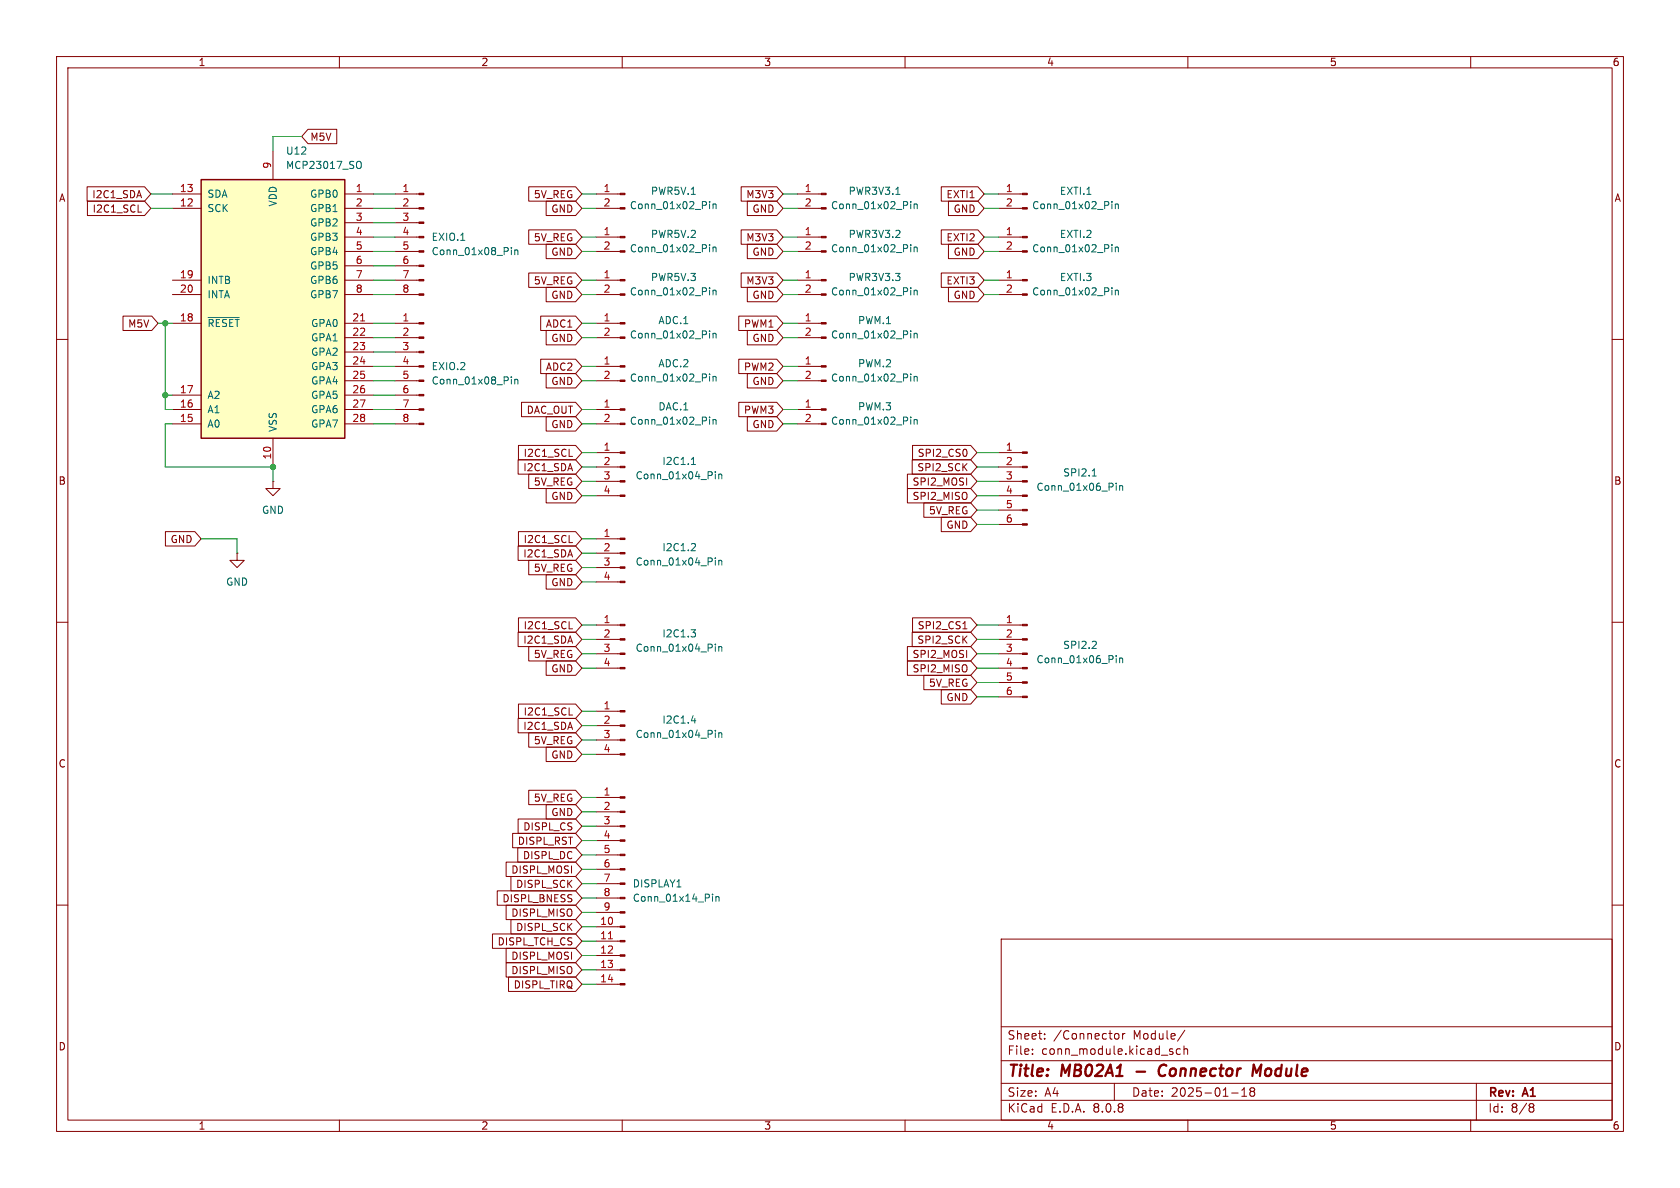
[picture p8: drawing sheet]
<svg xmlns="http://www.w3.org/2000/svg" width="297mm" height="210mm" viewBox="0 0 297 210" stroke-linecap="round" stroke-linejoin="round" font-family="sans-serif">
<g fill="none" stroke="#840000" stroke-width=".18">
<path d="M10 10h277v190h-277zM12 12h273v186h-273zM60 10v2M110 10v2M160 10v2M210 10v2M260 10v2M69.8 36.8h4.3M69.8 34.3h4.3M69.8 39.4h4.3M141 36.8h4.2M141 34.3h4.2"/>
<path d="M176.5 36.8h4.2M176.5 34.3h4.2M69.8 52.1h4.3M69.8 49.5h4.3M69.8 59.7h4.3M69.8 57.2h4.3M69.8 44.5h4.3M69.8 41.9h4.3M69.8 47h4.3M105.4 52.1h4.2M105.4 49.5h4.2M105.4 59.7h4.2"/>
<path d="M105.4 57.2h4.2M105.4 44.5h4.2M105.4 41.9h4.2M141 59.7h4.2M141 57.2h4.2M176.5 52.1h4.2M176.5 49.5h4.2M176.5 44.5h4.2M176.5 41.9h4.2M10 60h2M69.8 67.3h4.3M69.8 64.8h4.3"/>
<path d="M69.8 74.9h4.3M69.8 72.4h4.3M69.8 69.9h4.3M69.8 62.2h4.3M105.4 67.3h4.2M105.4 64.8h4.2M105.4 74.9h4.2M105.4 72.4h4.2M141 74.9h4.2M141 72.4h4.2M285 60h2M41.9 97.8v1.3h1.3l-1.3 1.2-1.3-1.2h1.3"/>
<path d="M41.9 97.8h.1M48.3 85.1v1.3h1.2l-1.2 1.2-1.3-1.2h1.3M48.3 85.1h.1M105.4 87.6h4.2M105.4 85.1h4.2M105.4 82.6h4.2M105.4 80h4.2M105.4 97.8h4.2M105.4 95.3h4.2M176.5 87.6h4.2M176.5 85.1h4.2M176.5 82.6h4.2"/>
<path d="M176.5 80h4.2M176.5 92.7h4.2M176.5 90.2h4.2M10 110h2M105.4 118.1h4.2M105.4 115.6h4.2M105.4 113h4.2M105.4 110.5h4.2M105.4 102.9h4.2M105.4 100.3h4.2M176.5 118.1h4.2M176.5 115.6h4.2"/>
<path d="M176.5 113h4.2M176.5 110.5h4.2M285 110h2M105.4 133.4h4.2M105.4 130.8h4.2M105.4 128.3h4.2M105.4 125.7h4.2M176.5 123.2h4.2M176.5 120.7h4.2M105.4 158.8h4.2M105.4 156.2h4.2M105.4 153.7h4.2"/>
<path d="M105.4 151.1h4.2M105.4 148.6h4.2M105.4 146.1h4.2M105.4 143.5h4.2M105.4 141h4.2M10 160h2M105.4 174h4.2M105.4 171.5h4.2M105.4 168.9h4.2M105.4 166.4h4.2M105.4 163.8h4.2M105.4 161.3h4.2"/>
<path d="M177 166h108v32h-108zM285 160h2M60 198v2M110 198v2M160 198v2M177 194.5h108M177 191.5h108M177 187.5h108M177 181.5h108M182.5 186.3v.1M182.5 185.5v.1M184.7 183.6v.1"/>
<path d="M184.7 182.8v.1M197 191.5v3M197.2 182.8l.3-.1 .3 .3v.4l-.1 .2h-.5M198.5 182.7v1M198.9 182.7l-.3 .1-.1 .2M207 185.9l.3 .1 .1 .2-.2 .2h-.3M207 185.4l.3 .1M208.7 185.5l-.5-.1-.2 .3v.4l.1 .2h.6M209.3 185.5l.2-.1 .4 .1 .1 .9M209.3 184.9v1.5M209.5 182.1l-1.3 2M210 198v2"/>
<path d="M217.7 193.2h1.2M219.5 193.8h.9M219.5 192.7l.5-.4v1.5M221.2 192.9l-.2 .3v.5l.2 .1 .5-.1 .1-.2-.1-.4-.2-.2M221.2 192.9l-.2-.2 .2-.4 .5 .1 .1 .2-.3 .3M221.2 192.9h.3M260 198v2M261 191.5v6.5M270.6 195.1l.4 .1 .2 .2-.3 .3M270.6 195.7h.3M270.9 195.7l.2 .2 .1 .4-.2 .2-.4 .1"/>
</g>
<path d="M200.9 189.4h1.5M205.8 188.2a1.13 1.13 0 0 0-.9 .7 1.13 1.13 0 0 0 .2 1.2l.3 .1 .5-.1M221.6 188.2l.5 1.4 .9-1.4-.3 2" fill="none" stroke="#840000" stroke-width=".4"/>
<g fill="#840000" stroke="#840000" stroke-width=".18">
<path d="M145.2 36.7h.8v.3h-.8z"/>
<path d="M145.2 34.2h.8v.2h-.8z"/>
<path d="M109.6 51.9h.9v.3h-.9z"/>
<path d="M109.6 49.4h.9v.3h-.9z"/>
<path d="M109.6 67.2h.9v.2h-.9z"/>
<path d="M109.6 64.6h.9v.3h-.9z"/>
<path d="M109.6 118h.9v.2h-.9z"/>
<path d="M109.6 115.4h.9v.3h-.9z"/>
<path d="M109.6 112.9h.9v.3h-.9z"/>
<path d="M109.6 110.4h.9v.2h-.9z"/>
<path d="M109.6 133.2h.9v.3h-.9z"/>
<path d="M109.6 130.7h.9v.2h-.9z"/>
<path d="M109.6 128.1h.9v.3h-.9z"/>
<path d="M109.6 125.6h.9v.3h-.9z"/>
<path d="M109.6 59.6h.9v.2h-.9z"/>
<path d="M109.6 57h.9v.3h-.9z"/>
<path d="M109.6 74.8h.9v.3h-.9z"/>
<path d="M109.6 72.3h.9v.2h-.9z"/>
<path d="M109.6 87.5h.9v.3h-.9z"/>
<path d="M109.6 85h.9v.2h-.9z"/>
<path d="M109.6 82.4h.9v.3h-.9z"/>
<path d="M109.6 79.9h.9v.2h-.9z"/>
<path d="M109.6 102.7h.9v.3h-.9z"/>
<path d="M109.6 100.2h.9v.3h-.9z"/>
<path d="M109.6 97.7h.9v.2h-.9z"/>
<path d="M109.6 95.1h.9v.3h-.9z"/>
<path d="M109.6 44.3h.9v.3h-.9z"/>
<path d="M109.6 41.8h.9v.2h-.9z"/>
<path d="M109.6 173.9h.9v.2h-.9z"/>
<path d="M109.6 171.3h.9v.3h-.9z"/>
<path d="M109.6 168.8h.9v.2h-.9z"/>
<path d="M109.6 166.2h.9v.3h-.9z"/>
<path d="M109.6 163.7h.9v.3h-.9z"/>
<path d="M109.6 161.2h.9v.2h-.9z"/>
<path d="M109.6 158.6h.9v.3h-.9z"/>
<path d="M109.6 156.1h.9v.2h-.9z"/>
<path d="M109.6 153.5h.9v.3h-.9z"/>
<path d="M109.6 151h.9v.3h-.9z"/>
<path d="M109.6 148.5h.9v.2h-.9z"/>
<path d="M109.6 145.9h.9v.3h-.9z"/>
<path d="M109.6 143.4h.9v.2h-.9z"/>
<path d="M109.6 140.8h.9v.3h-.9z"/>
<path d="M145.2 59.6h.8v.2h-.8z"/>
<path d="M145.2 57h.8v.3h-.8z"/>
<path d="M180.7 92.6h.9v.2h-.9z"/>
<path d="M180.7 90h.9v.3h-.9z"/>
<path d="M180.7 87.5h.9v.3h-.9z"/>
<path d="M180.7 85h.9v.2h-.9z"/>
<path d="M180.7 82.4h.9v.3h-.9z"/>
<path d="M180.7 79.9h.9v.2h-.9z"/>
<path d="M74.1 74.8h.8v.3h-.8z"/>
<path d="M74.1 72.3h.8v.2h-.8z"/>
<path d="M74.1 69.7h.8v.3h-.8z"/>
<path d="M74.1 67.2h.8v.2h-.8z"/>
<path d="M74.1 64.6h.8v.3h-.8z"/>
<path d="M74.1 62.1h.8v.3h-.8z"/>
<path d="M74.1 59.6h.8v.2h-.8z"/>
<path d="M74.1 57h.8v.3h-.8z"/>
<path d="M180.7 123.1h.9v.2h-.9z"/>
<path d="M180.7 120.5h.9v.3h-.9z"/>
<path d="M180.7 118h.9v.2h-.9z"/>
<path d="M180.7 115.4h.9v.3h-.9z"/>
<path d="M180.7 112.9h.9v.3h-.9z"/>
<path d="M180.7 110.4h.9v.2h-.9z"/>
<path d="M74.1 51.9h.8v.3h-.8z"/>
<path d="M74.1 49.4h.8v.3h-.8z"/>
<path d="M74.1 46.9h.8v.2h-.8z"/>
<path d="M74.1 44.3h.8v.3h-.8z"/>
<path d="M74.1 41.8h.8v.2h-.8z"/>
<path d="M74.1 39.2h.8v.3h-.8z"/>
<path d="M74.1 36.7h.8v.3h-.8z"/>
<path d="M74.1 34.2h.8v.2h-.8z"/>
<path d="M180.7 51.9h.9v.3h-.9z"/>
<path d="M180.7 49.4h.9v.3h-.9z"/>
<path d="M180.7 36.7h.9v.3h-.9z"/>
<path d="M180.7 34.2h.9v.2h-.9z"/>
<path d="M180.7 44.3h.9v.3h-.9z"/>
<path d="M180.7 41.8h.9v.2h-.9z"/>
<path d="M145.2 74.8h.8v.3h-.8z"/>
<path d="M145.2 72.3h.8v.2h-.8z"/>
</g>
<g fill="none" stroke="#006464" stroke-width=".18">
<path d="M158.4 34.4h.7M161 35.6v.2M161 36.1v.8M161.6 36.1v.8M161.6 36.2l.2-.1h.3l.1 .8M196.6 35.6v.2M196.6 36.1v.8M197.2 36.2l.2-.1h.3v.8M197.2 36.1v.8M90.4 43.8v.1M90.4 44.2v.8M91 44.2v.8"/>
<path d="M91 44.3l.2-.1h.3l.1 .8M125.4 43.3v.1M125.4 43.7v.8M125.4 50.9v.1M125.4 51.3v.8M125.4 58.5v.1M125.4 58.9v.9M126.1 43.7v.8M126.1 51.3v.8M126.1 58.9v.9M126.1 51.4l.1-.1 .3 .1 .1 .7M126.1 43.8l.1-.1h.3l.1 .8"/>
<path d="M126.1 59l.1-.1 .3 .1 .1 .8M161 58.5v.1M161 58.9v.9M161.6 58.9v.9M161.6 59l.2-.1 .3 .1 .1 .8M196.6 43.3v.1M196.6 43.7v.8M196.6 50.9v.1M196.6 51.3v.8M197.2 51.4l.2-.1 .3 .1v.7M197.2 43.8l.2-.1h.3v.8M197.2 43.7v.8"/>
<path d="M197.2 51.3v.8M90.4 66.6v.1M90.4 67v.9M91 67v.9M91 67.2l.2-.2 .3 .1 .1 .8M125.4 66.1v.1M125.4 66.5v.9M125.4 73.7v.2M125.4 74.2v.8M126.1 66.5v.9M126.1 74.2v.8M126.1 66.7l.1-.2 .3 .1 .1 .8"/>
<path d="M126.1 74.3l.1-.1h.3l.1 .8M161 73.7v.2M161 74.2v.8M161.6 74.2v.8M161.6 74.3l.2-.1h.3l.1 .8M122.2 82.1h.8M122.3 81.1l.3-.3v1.3M122.7 96.1l.3 .2-.1 .3-.7 .8h.8M126.5 83.4v.1M126.5 83.8v.9M126.5 98.6v.1M126.5 99v.9"/>
<path d="M127.1 83.8v.9M127.1 99v.9M127.1 83.9l.1-.1 .4 .1v.8M127.1 99.2l.1-.2 .4 .1v.8M193.1 84.1h.7M193.3 83.1l.2-.2v1.2M197.3 85.4v.1M197.3 85.8v.9M197.9 85.8v.9M197.9 86l.2-.2 .3 .1 .1 .8M122.2 111.3h.8l-.5 .5M122.7 111.8l.3 .2v.4l-.3 .2"/>
<path d="M126.5 113.9v.1M126.5 114.3v.8M127.1 114.3v.8M127.1 114.4l.1-.1h.4v.8M193.6 113.4l.2 .2v.3l-.8 .7h.8M197.3 115.9v.1M197.3 116.3v.9M197.9 116.3v.9M197.9 116.4l.2-.1 .3 .1 .1 .8M122.2 127.4h.8M122.8 127v.8M126.5 129.1v.1"/>
<path d="M126.5 129.5v.9M127.1 129.5v.9M127.1 129.6l.1-.1 .4 .1v.8M126 158.1v.1M126 158.5v.8M126.6 158.5v.8M126.6 158.6l.1-.1h.4v.8"/>
</g>
<path d="M107.6 166h.7" fill="none" stroke="#a90000" stroke-width=".18"/>
<path d="M35.6 31.8h25.4v45.7h-25.4z" fill="#ffffc2"/>
<path d="M35.6 31.8h25.4v45.7h-25.4z" fill="none" stroke="#840000" stroke-width=".25"/>
<g fill="none" stroke="#840000" stroke-width=".18">
<path d="M15.4 33h10.2l1.1 1.3-1.1 1.3h-10.2zM15.5 35.6h10.1l1.1 1.2-1.1 1.3h-10.1zM24.4 37.5h.6M30.5 34.3h5.1M30.5 36.8h5.1M48.3 26.7v5.1M54.5 22.9h5v2.5h-5l-1.2-1.3zM61 34.3h5M61 36.8h5M61 39.4h5M93.5 33h8.3l1.1 1.3-1.1 1.3h-8.3zM96.6 35.6h5.2l1.1 1.2-1.1 1.3h-5.2z"/>
<path d="M105.4 34.3h4.2M105.4 36.8h4.2M131 33h6.3l1.1 1.3-1.1 1.3h-6.3zM132.1 35.6h5.2l1.1 1.2-1.1 1.3h-5.2zM166.4 33h6.5l1.1 1.3-1.1 1.3h-6.5zM167.7 35.6h5.2l1.1 1.2-1.1 1.3h-5.2zM21.7 55.9h5.1l1.1 1.3-1.1 1.2h-5.1zM30.5 57.2h5.1M30.5 49.5h5.1M30.5 52.1h5.1M61 57.2h5M61 49.5h5"/>
<path d="M61 52.1h5M61 59.7h5M61 41.9h5M61 44.5h5M61 47h5M93.5 40.6h8.3l1.1 1.3-1.1 1.3h-8.3zM93.5 48.3h8.3l1.1 1.2-1.1 1.3h-8.3zM95.6 55.9h6.2l1.1 1.3-1.1 1.2h-6.2zM96.6 43.2h5.2l1.1 1.3-1.1 1.2h-5.2zM96.6 58.4h5.2l1.1 1.3-1.1 1.3h-5.2zM96.6 50.8h5.2l1.1 1.3-1.1 1.2h-5.2zM130.6 55.9h6.7l1.1 1.3-1.1 1.2h-6.7z"/>
<path d="M131 48.3h6.3l1.1 1.2-1.1 1.3h-6.3zM131 40.6h6.3l1.1 1.3-1.1 1.3h-6.3zM132.1 50.8h5.2l1.1 1.3-1.1 1.2h-5.2zM132.1 43.2h5.2l1.1 1.3-1.1 1.2h-5.2zM132.1 58.4h5.2l1.1 1.3-1.1 1.3h-5.2zM141 49.5h4.2M141 52.1h4.2M141 41.9h4.2M141 44.5h4.2M166.4 48.3h6.5l1.1 1.2-1.1 1.3h-6.5zM166.4 40.6h6.5l1.1 1.3-1.1 1.3h-6.5zM167.7 50.8h5.2l1.1 1.3-1.1 1.2h-5.2z"/>
<path d="M167.7 43.2h5.2l1.1 1.3-1.1 1.2h-5.2zM30.5 74.9h5.1M30.5 72.4h5.1M30.5 69.9h5.1M48.3 77.5v5.1M61 74.9h5M61 72.4h5M61 69.9h5M61 62.2h5M61 64.8h5M61 67.3h5M91.7 78.7h10.1l1.1 1.3-1.1 1.3h-10.1z"/>
<path d="M92.2 71.1h9.6l1.1 1.3-1.1 1.3h-9.6zM95.6 63.5h6.2l1.1 1.3-1.1 1.2h-6.2zM96.6 73.7h5.2l1.1 1.2-1.1 1.3h-5.2zM96.6 66h5.2l1.1 1.3-1.1 1.3h-5.2zM130.6 63.5h6.7l1.1 1.3-1.1 1.2h-6.7zM130.6 71.1h6.7l1.1 1.3-1.1 1.3h-6.7zM132.1 66h5.2l1.1 1.3-1.1 1.3h-5.2zM132.1 73.7h5.2l1.1 1.2-1.1 1.3h-5.2zM141 64.8h4.2M141 67.3h4.2M161.3 78.7h10.3l1.1 1.3-1.1 1.3h-10.3zM170.9 79.7v.7"/>
<path d="M29.2 94h5.2l1.2 1.3-1.2 1.2h-5.2zM91.6 96.5h10.2l1.1 1.3-1.1 1.3h-10.2zM91.6 81.3h10.2l1.1 1.3-1.1 1.2h-10.2zM91.7 94h10.1l1.1 1.3-1.1 1.2h-10.1zM93.5 83.8h8.3l1.1 1.3-1.1 1.3h-8.3zM93.5 99.1h8.3l1.1 1.2-1.1 1.3h-8.3zM96.6 86.4h5.2l1.1 1.2-1.1 1.3h-5.2zM100.6 95.9h.6M100.6 80.7h.6M160.4 83.8h11.2l1.1 1.3-1.1 1.3h-11.2zM160.4 86.4h11.2l1.1 1.2-1.1 1.3h-11.2zM161.3 81.3h10.3l1.1 1.3-1.1 1.2h-10.3z"/>
<path d="M163.3 88.9h8.3l1.1 1.3-1.1 1.2h-8.3zM166.4 91.4h5.2l1.1 1.3-1.1 1.3h-5.2zM91.6 111.8h10.2l1.1 1.2-1.1 1.3h-10.2zM91.7 109.2h10.1l1.1 1.3-1.1 1.3h-10.1zM93.5 114.3h8.3l1.1 1.3-1.1 1.2h-8.3zM96.6 116.8h5.2l1.1 1.3-1.1 1.3h-5.2zM96.6 101.6h5.2l1.1 1.3-1.1 1.2h-5.2zM100.6 111.2h.6M160.4 116.8h11.2l1.1 1.3-1.1 1.3h-11.2zM160.4 114.3h11.2l1.1 1.3-1.1 1.2h-11.2zM161.3 111.8h10.3l1.1 1.2-1.1 1.3h-10.3zM161.3 109.2h10.3l1.1 1.3-1.1 1.3h-10.3z"/>
<path d="M163.3 119.4h8.3l1.1 1.3-1.1 1.2h-8.3zM170.2 111.2h.7M91.6 127h10.2l1.1 1.3-1.1 1.2h-10.2zM91.7 124.5h10.1l1.1 1.2-1.1 1.3h-10.1zM93.5 129.5h8.3l1.1 1.3-1.1 1.3h-8.3zM93.5 139.7h8.3l1.1 1.3-1.1 1.2h-8.3zM96.6 132.1h5.2l1.1 1.3-1.1 1.2h-5.2zM100.6 126.4h.6M166.4 121.9h5.2l1.1 1.3-1.1 1.3h-5.2zM87.9 157.5h13.9l1.1 1.3-1.1 1.2h-13.9zM89.5 152.4h12.3l1.1 1.3-1.1 1.2h-12.3zM90.3 154.9h11.5l1.1 1.3-1.1 1.3h-11.5z"/>
<path d="M90.6 147.3h11.2l1.1 1.3-1.1 1.3h-11.2zM91.5 149.9h10.3l1.1 1.2-1.1 1.3h-10.3zM91.6 144.8h10.2l1.1 1.3-1.1 1.2h-10.2zM96.6 142.2h5.2l1.1 1.3-1.1 1.3h-5.2zM87.1 165.1h14.7l1.1 1.3-1.1 1.2h-14.7zM89.5 160h12.3l1.1 1.3-1.1 1.3h-12.3zM89.5 170.2h12.3l1.1 1.3-1.1 1.2h-12.3zM89.5 167.6h12.3l1.1 1.3-1.1 1.3h-12.3zM89.9 172.7h11.9l1.1 1.3-1.1 1.3h-11.9zM90.3 162.6h11.5l1.1 1.2-1.1 1.3h-11.5z"/>
</g>
<g fill="none" stroke="#006464" stroke-width=".18">
<path d="M63.3 28.5a.43 .43 0 0 1 .6 .4v.5a.43 .43 0 0 1-.6 .4M125.4 35.6v.2M125.4 36.1v.8M126.1 36.1v.8M126.1 36.2l.1-.1h.3l.1 .8M36.8 56.1h5.5M161 43.3v.1M161 43.7v.8M161 50.9v.1M161 51.3v.8M161.6 43.7v.8M161.6 51.3v.8"/>
<path d="M161.6 51.4l.2-.1 .3 .1 .1 .7M161.6 43.8l.2-.1h.3l.1 .8M161 66.1v.1M161 66.5v.9M161.6 66.5v.9M161.6 66.7l.2-.2 .3 .1 .1 .8"/>
</g>
<path d="M63.7 56.7h.8" fill="none" stroke="#a90000" stroke-width=".18"/>
<g fill="#840000" stroke="#840000" stroke-width=".18">
<path d="M145.2 51.9h.8v.3h-.8z"/>
<path d="M145.2 49.4h.8v.3h-.8z"/>
<path d="M145.2 44.3h.8v.3h-.8z"/>
<path d="M145.2 41.8h.8v.2h-.8z"/>
<path d="M109.6 36.7h.9v.3h-.9z"/>
<path d="M109.6 34.2h.9v.2h-.9z"/>
<path d="M145.2 67.2h.8v.2h-.8z"/>
<path d="M145.2 64.6h.8v.3h-.8z"/>
</g>
<g fill="none" stroke="#009600" stroke-width=".18">
<path d="M26.7 34.3h3.8M26.7 36.8h3.8M53.3 24.1h-5v2.6M66 34.3h3.8M66 36.8h3.8M66 39.4h3.8M102.9 34.3h2.5M102.9 36.8h2.5M138.4 34.3h2.6M138.4 36.8h2.6M174 34.3h2.5M174 36.8h2.5"/>
<path d="M27.9 57.2h2.6M29.2 57.2v15.2h1.3M66 44.5h3.8M66 47h3.8M66 59.7h3.8M66 57.2h3.8M66 52.1h3.8M66 49.5h3.8M66 41.9h3.8M102.9 44.5h2.5M102.9 59.7h2.5M102.9 57.2h2.5"/>
<path d="M102.9 52.1h2.5M102.9 49.5h2.5M102.9 41.9h2.5M138.4 44.5h2.6M138.4 59.7h2.6M138.4 57.2h2.6M138.4 52.1h2.6M138.4 49.5h2.6M138.4 41.9h2.6M174 44.5h2.5M174 52.1h2.5M174 49.5h2.5"/>
<path d="M174 41.9h2.5M29.2 69.9h1.3M30.5 74.9h-1.3v7.7h19.1v2.5M66 69.9h3.8M66 72.4h3.8M66 74.9h3.8M66 64.8h3.8M66 62.2h3.8M66 67.3h3.8M102.9 72.4h2.5M102.9 74.9h2.5M102.9 64.8h2.5"/>
<path d="M102.9 67.3h2.5M138.4 72.4h2.6M138.4 74.9h2.6M138.4 64.8h2.6M138.4 67.3h2.6M35.6 95.3h6.3v2.5M102.9 82.6h2.5M102.9 95.3h2.5M102.9 80h2.5M102.9 87.6h2.5M102.9 85.1h2.5M102.9 97.8h2.5"/>
<path d="M172.7 82.6h3.8M172.7 80h3.8M172.7 87.6h3.8M172.7 90.2h3.8M172.7 92.7h3.8M172.7 85.1h3.8M102.9 113h2.5M102.9 115.6h2.5M102.9 118.1h2.5M102.9 110.5h2.5M102.9 102.9h2.5M102.9 100.3h2.5"/>
<path d="M172.7 113h3.8M172.7 115.6h3.8M172.7 118.1h3.8M172.7 110.5h3.8M102.9 133.4h2.5M102.9 128.3h2.5M102.9 125.7h2.5M102.9 130.8h2.5M172.7 123.2h3.8M172.7 120.7h3.8M102.9 146.1h2.5M102.9 141h2.5"/>
<path d="M102.9 156.2h2.5M102.9 148.6h2.5M102.9 153.7h2.5M102.9 151.1h2.5M102.9 143.5h2.5M102.9 158.8h2.5M102.9 168.9h2.5M102.9 166.4h2.5M102.9 171.5h2.5M102.9 174h2.5M102.9 163.8h2.5M102.9 161.3h2.5"/>
</g>
<g fill="#009600" stroke="#009600" stroke-width=".18">
<circle cx="29.2" cy="69.9" r=".46"/>
<circle cx="29.2" cy="57.2" r=".46"/>
<circle cx="48.3" cy="82.6" r=".46"/>
</g>
<g font-size="2.8" fill="#840000">
<text x="178" y="190.9">Title:</text>
<text x="187.7" y="190.9">MB02A1</text>
<text x="206.5" y="190.9">Connector</text>
<text x="223.9" y="190.9">Module</text>
</g>
<g font-size="2.1" fill="#840000">
<text x="178" y="184">Sheet:</text>
<text x="186.2" y="184">/Connector</text>
<text x="200.4" y="184">Module/</text>
<text x="178" y="186.7">File:</text>
<text x="184.1" y="186.7">conn_module.kicad_sch</text>
<text x="178" y="196.9">KiCad</text>
<text x="178" y="194.1">Size:</text>
<text x="184.7" y="194.1">A4</text>
<text x="185.7" y="196.9">E.D.A.</text>
<text x="193.3" y="196.9">8.0.8</text>
<text x="200" y="194.1">Date:</text>
<text x="207" y="194.1">2025-01-18</text>
<text x="263" y="194.3">Rev:</text>
<text x="263" y="196.9">Id:</text>
<text x="267.1" y="196.9">8/8</text>
<text x="269.4" y="194.3">A1</text>
</g>
<g font-size="1.8" fill="#840000">
<text x="35" y="11.9">1</text>
<text x="85" y="11.9">2</text>
<text x="135" y="11.9">3</text>
<text x="185" y="11.9">4</text>
<text x="235" y="11.9">5</text>
<text x="285" y="11.9">6</text>
<text x="54.8" y="25.1">M5V</text>
<text x="10.3" y="35.9">A</text>
<text x="16.2" y="35.2">I2C1_SDA</text>
<text x="94.3" y="35.2">5V_REG</text>
<text x="131.8" y="35.2">M3V3</text>
<text x="167.2" y="35.2">EXTI1</text>
<text x="285.3" y="35.9">A</text>
<text x="16.3" y="37.8">I2C1_SCL</text>
<text x="97.4" y="37.8">GND</text>
<text x="132.9" y="37.8">GND</text>
<text x="168.5" y="37.8">GND</text>
<text x="94.3" y="42.9">5V_REG</text>
<text x="97.4" y="45.4">GND</text>
<text x="131.8" y="42.9">M3V3</text>
<text x="132.9" y="45.4">GND</text>
<text x="167.2" y="42.9">EXTI2</text>
<text x="168.5" y="45.4">GND</text>
<text x="94.3" y="50.5">5V_REG</text>
<text x="97.4" y="53">GND</text>
<text x="131.8" y="50.5">M3V3</text>
<text x="132.9" y="53">GND</text>
<text x="167.2" y="50.5">EXTI3</text>
<text x="168.5" y="53">GND</text>
<text x="22.6" y="58.1">M5V</text>
<text x="96.4" y="58.1">ADC1</text>
<text x="131.4" y="58.1">PWM1</text>
<text x="96.4" y="65.7">ADC2</text>
<text x="97.4" y="60.6">GND</text>
<text x="131.4" y="65.7">PWM2</text>
<text x="132.9" y="60.6">GND</text>
<text x="97.4" y="68.3">GND</text>
<text x="132.9" y="68.3">GND</text>
<text x="93" y="73.3">DAC_OUT</text>
<text x="97.4" y="75.9">GND</text>
<text x="131.4" y="73.3">PWM3</text>
<text x="132.9" y="75.9">GND</text>
<text x="92.4" y="83.5">I2C1_SDA</text>
<text x="92.5" y="81">I2C1_SCL</text>
<text x="162.1" y="83.5">SPI2_SCK</text>
<text x="162.1" y="81">SPI2_CS0</text>
<text x="10.3" y="85.9">B</text>
<text x="94.3" y="86">5V_REG</text>
<text x="97.4" y="88.6">GND</text>
<text x="161.2" y="86">SPI2_MOSI</text>
<text x="161.2" y="88.6">SPI2_MISO</text>
<text x="285.3" y="85.9">B</text>
<text x="164.1" y="91.1">5V_REG</text>
<text x="167.2" y="93.7">GND</text>
<text x="30.1" y="96.2">GND</text>
<text x="92.4" y="98.7">I2C1_SDA</text>
<text x="92.5" y="96.2">I2C1_SCL</text>
<text x="94.3" y="101.3">5V_REG</text>
<text x="97.4" y="103.8">GND</text>
<text x="92.4" y="114">I2C1_SDA</text>
<text x="92.5" y="111.4">I2C1_SCL</text>
<text x="162.1" y="114">SPI2_SCK</text>
<text x="162.1" y="111.4">SPI2_CS1</text>
<text x="94.3" y="116.5">5V_REG</text>
<text x="97.4" y="119.1">GND</text>
<text x="161.2" y="119.1">SPI2_MISO</text>
<text x="161.2" y="116.5">SPI2_MOSI</text>
<text x="164.1" y="121.6">5V_REG</text>
<text x="167.2" y="124.1">GND</text>
<text x="92.4" y="129.2">I2C1_SDA</text>
<text x="92.5" y="126.7">I2C1_SCL</text>
<text x="94.3" y="131.8">5V_REG</text>
<text x="10.3" y="135.9">C</text>
<text x="97.4" y="134.3">GND</text>
<text x="285.3" y="135.9">C</text>
<text x="94.3" y="141.9">5V_REG</text>
<text x="91.4" y="149.5">DISPL_RST</text>
<text x="92.4" y="147">DISPL_CS</text>
<text x="97.4" y="144.5">GND</text>
<text x="90.3" y="154.6">DISPL_MOSI</text>
<text x="92.3" y="152.1">DISPL_DC</text>
<text x="88.7" y="159.7">DISPL_BNESS</text>
<text x="91.1" y="157.2">DISPL_SCK</text>
<text x="87.9" y="167.3">DISPL_TCH_CS</text>
<text x="90.3" y="162.2">DISPL_MISO</text>
<text x="91.1" y="164.8">DISPL_SCK</text>
<text x="90.3" y="172.4">DISPL_MISO</text>
<text x="90.3" y="169.9">DISPL_MOSI</text>
<text x="90.7" y="174.9">DISPL_TIRQ</text>
<text x="10.3" y="185.9">D</text>
<text x="285.3" y="185.9">D</text>
<text x="35" y="199.9">1</text>
<text x="85" y="199.9">2</text>
<text x="135" y="199.9">3</text>
<text x="185" y="199.9">4</text>
<text x="235" y="199.9">5</text>
<text x="285" y="199.9">6</text>
</g>
<g font-size="1.8" fill="#a90000">
<text x="48" y="29.9" transform="rotate(-90 48 29.9)">9</text>
<text x="31.7" y="34">13</text>
<text x="62.8" y="34">1</text>
<text x="71" y="34">1</text>
<text x="106.6" y="34">1</text>
<text x="142.2" y="34">1</text>
<text x="177.7" y="34">1</text>
<text x="31.7" y="36.6">12</text>
<text x="62.8" y="36.6">2</text>
<text x="62.8" y="39.1">3</text>
<text x="62.8" y="41.7">4</text>
<text x="71" y="36.6">2</text>
<text x="71" y="39.1">3</text>
<text x="71" y="41.7">4</text>
<text x="106.6" y="41.7">1</text>
<text x="106.6" y="36.6">2</text>
<text x="142.2" y="36.6">2</text>
<text x="142.2" y="41.7">1</text>
<text x="177.7" y="36.6">2</text>
<text x="177.7" y="41.7">1</text>
<text x="62.8" y="44.2">5</text>
<text x="62.8" y="46.7">6</text>
<text x="71" y="44.2">5</text>
<text x="71" y="46.7">6</text>
<text x="106.6" y="44.2">2</text>
<text x="142.2" y="44.2">2</text>
<text x="177.7" y="44.2">2</text>
<text x="31.7" y="49.3">19</text>
<text x="31.7" y="51.8">20</text>
<text x="62.8" y="49.3">7</text>
<text x="62.8" y="51.8">8</text>
<text x="71" y="49.3">7</text>
<text x="71" y="51.8">8</text>
<text x="106.6" y="49.3">1</text>
<text x="106.6" y="51.8">2</text>
<text x="142.2" y="49.3">1</text>
<text x="142.2" y="51.8">2</text>
<text x="177.7" y="49.3">1</text>
<text x="177.7" y="51.8">2</text>
<text x="31.7" y="56.9">18</text>
<text x="62.2" y="56.9">21</text>
<text x="62.2" y="59.4">22</text>
<text x="71" y="56.9">1</text>
<text x="71" y="59.4">2</text>
<text x="106.6" y="56.9">1</text>
<text x="106.6" y="59.4">2</text>
<text x="142.2" y="56.9">1</text>
<text x="142.2" y="59.4">2</text>
<text x="62.2" y="62">23</text>
<text x="62.2" y="64.5">24</text>
<text x="71" y="62">3</text>
<text x="71" y="64.5">4</text>
<text x="106.6" y="64.5">1</text>
<text x="142.2" y="64.5">1</text>
<text x="31.7" y="69.6">17</text>
<text x="62.2" y="67.1">25</text>
<text x="62.2" y="69.6">26</text>
<text x="71" y="67.1">5</text>
<text x="71" y="69.6">6</text>
<text x="106.6" y="67.1">2</text>
<text x="142.2" y="67.1">2</text>
<text x="31.7" y="74.7">15</text>
<text x="31.7" y="72.1">16</text>
<text x="62.2" y="72.1">27</text>
<text x="62.2" y="74.7">28</text>
<text x="71" y="72.1">7</text>
<text x="71" y="74.7">8</text>
<text x="106.6" y="72.1">1</text>
<text x="106.6" y="74.7">2</text>
<text x="142.2" y="72.1">1</text>
<text x="142.2" y="74.7">2</text>
<text x="48" y="81.3" transform="rotate(-90 48 81.3)">10</text>
<text x="106.6" y="79.8">1</text>
<text x="106.6" y="82.3">2</text>
<text x="177.7" y="79.8">1</text>
<text x="177.7" y="82.3">2</text>
<text x="106.6" y="84.8">3</text>
<text x="106.6" y="87.4">4</text>
<text x="177.7" y="84.8">3</text>
<text x="177.7" y="87.4">4</text>
<text x="177.7" y="89.9">5</text>
<text x="106.6" y="95">1</text>
<text x="177.7" y="92.5">6</text>
<text x="106.6" y="97.5">2</text>
<text x="106.6" y="100.1">3</text>
<text x="106.6" y="102.6">4</text>
<text x="106.6" y="110.2">1</text>
<text x="106.6" y="112.8">2</text>
<text x="177.7" y="110.2">1</text>
<text x="177.7" y="112.8">2</text>
<text x="106.6" y="115.3">3</text>
<text x="106.6" y="117.9">4</text>
<text x="177.7" y="115.3">3</text>
<text x="177.7" y="117.9">4</text>
<text x="106.6" y="125.5">1</text>
<text x="177.7" y="120.4">5</text>
<text x="177.7" y="122.9">6</text>
<text x="106.6" y="128">2</text>
<text x="106.6" y="130.6">3</text>
<text x="106.6" y="133.1">4</text>
<text x="106.6" y="140.7">1</text>
<text x="106.6" y="143.3">2</text>
<text x="106.6" y="145.8">3</text>
<text x="106.6" y="148.3">4</text>
<text x="106.6" y="150.9">5</text>
<text x="106.6" y="153.4">6</text>
<text x="106.6" y="156">7</text>
<text x="106.6" y="158.5">8</text>
<text x="106.6" y="161">9</text>
<text x="106" y="163.6">10</text>
<text x="106" y="166.1">11</text>
<text x="106" y="168.7">12</text>
<text x="106" y="171.2">13</text>
<text x="106" y="173.7">14</text>
</g>
<g font-size="1.8" fill="#006464">
<text x="50.5" y="27.5">U12</text>
<text x="36.6" y="35.2">SDA</text>
<text x="50.5" y="30.1">MCP23017_SO</text>
<text x="54.7" y="35.2">GPB0</text>
<text x="115" y="34.6">PWR5V.1</text>
<text x="149.9" y="34.6">PWR3V3.1</text>
<text x="187.3" y="34.6">EXTI.1</text>
<text x="36.6" y="37.7">SCK</text>
<text x="49.1" y="36.6" transform="rotate(-90 49.1 36.6)">VDD</text>
<text x="54.7" y="37.7">GPB1</text>
<text x="54.7" y="40.2">GPB2</text>
<text x="111.3" y="37.2">Conn_01x02_Pin</text>
<text x="146.8" y="37.2">Conn_01x02_Pin</text>
<text x="182.4" y="37.2">Conn_01x02_Pin</text>
<text x="54.7" y="42.8">GPB3</text>
<text x="54.7" y="45.3">GPB4</text>
<text x="54.7" y="47.9">GPB5</text>
<text x="76.2" y="42.8">EXIO.1</text>
<text x="76.2" y="45.3">Conn_01x08_Pin</text>
<text x="111.3" y="44.8">Conn_01x02_Pin</text>
<text x="115" y="42.3">PWR5V.2</text>
<text x="146.8" y="44.8">Conn_01x02_Pin</text>
<text x="149.9" y="42.3">PWR3V3.2</text>
<text x="182.4" y="44.8">Conn_01x02_Pin</text>
<text x="187.3" y="42.3">EXTI.2</text>
<text x="36.6" y="50.4">INTB</text>
<text x="36.6" y="52.9">INTA</text>
<text x="54.7" y="50.4">GPB6</text>
<text x="54.7" y="52.9">GPB7</text>
<text x="111.3" y="52.4">Conn_01x02_Pin</text>
<text x="115" y="49.9">PWR5V.3</text>
<text x="146.8" y="52.4">Conn_01x02_Pin</text>
<text x="149.9" y="49.9">PWR3V3.3</text>
<text x="182.4" y="52.4">Conn_01x02_Pin</text>
<text x="187.3" y="49.9">EXTI.3</text>
<text x="36.6" y="58">~{RESET}</text>
<text x="54.9" y="58">GPA0</text>
<text x="116.3" y="57.5">ADC.1</text>
<text x="151.6" y="57.5">PWM.1</text>
<text x="54.9" y="60.6">GPA1</text>
<text x="54.9" y="63.1">GPA2</text>
<text x="54.9" y="65.6">GPA3</text>
<text x="76.2" y="65.6">EXIO.2</text>
<text x="111.3" y="60">Conn_01x02_Pin</text>
<text x="116.3" y="65.1">ADC.2</text>
<text x="146.8" y="60">Conn_01x02_Pin</text>
<text x="151.6" y="65.1">PWM.2</text>
<text x="36.6" y="70.7">A2</text>
<text x="54.9" y="68.2">GPA4</text>
<text x="54.9" y="70.7">GPA5</text>
<text x="76.2" y="68.2">Conn_01x08_Pin</text>
<text x="111.3" y="67.7">Conn_01x02_Pin</text>
<text x="146.8" y="67.7">Conn_01x02_Pin</text>
<text x="36.6" y="75.8">A0</text>
<text x="36.6" y="73.3">A1</text>
<text x="49.1" y="76.5" transform="rotate(-90 49.1 76.5)">VSS</text>
<text x="54.9" y="73.3">GPA6</text>
<text x="54.9" y="75.8">GPA7</text>
<text x="111.3" y="75.3">Conn_01x02_Pin</text>
<text x="116.3" y="72.7">DAC.1</text>
<text x="146.8" y="75.3">Conn_01x02_Pin</text>
<text x="151.6" y="72.7">PWM.3</text>
<text x="117" y="82.4">I2C1.1</text>
<text x="112.3" y="84.9">Conn_01x04_Pin</text>
<text x="183.1" y="87">Conn_01x06_Pin</text>
<text x="187.9" y="84.4">SPI2.1</text>
<text x="46.2" y="91">GND</text>
<text x="112.3" y="100.2">Conn_01x04_Pin</text>
<text x="117" y="97.6">I2C1.2</text>
<text x="39.9" y="103.7">GND</text>
<text x="117" y="112.9">I2C1.3</text>
<text x="112.3" y="115.4">Conn_01x04_Pin</text>
<text x="183.1" y="117.4">Conn_01x06_Pin</text>
<text x="187.9" y="114.9">SPI2.2</text>
<text x="112.3" y="130.7">Conn_01x04_Pin</text>
<text x="117" y="128.1">I2C1.4</text>
<text x="111.8" y="157.1">DISPLAY1</text>
<text x="111.8" y="159.6">Conn_01x14_Pin</text>
</g>
</svg>
